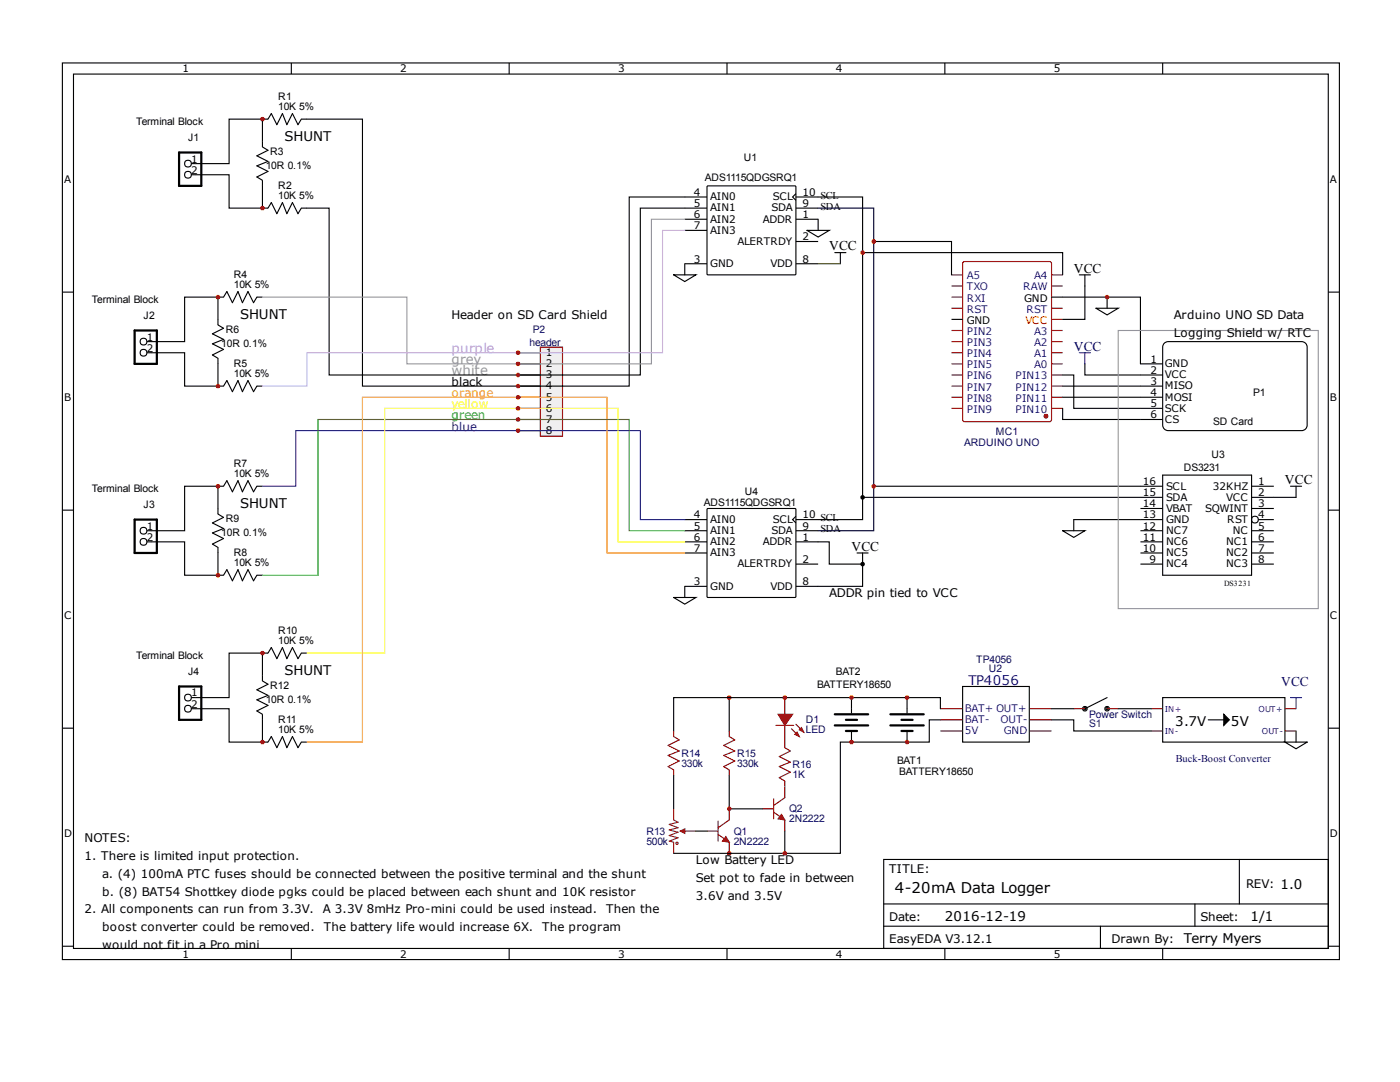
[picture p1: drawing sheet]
<svg xmlns="http://www.w3.org/2000/svg" width="279mm" height="216mm" viewBox="0 0 279 216" stroke-linecap="round" stroke-linejoin="round" font-family="sans-serif">
<g fill="none" stroke="#000" stroke-width=".22">
<path d="M12.4 12.6h254.9v178.9h-254.9zM14.7 14.8h250.4v174.5h-250.4zM58.1 12.6v2.2M101.6 12.6v2.2M145.1 12.6v2.2M188.6 12.6v2.2M232 12.6v2.2M12.4 58.3h2.3M265.1 58.3h2.2M12.4 101.8h2.3M265.1 101.8h2.2M12.4 145.3h2.3"/>
<path d="M265.1 145.3h2.2M176.4 171.5h88.7v17.8h-88.7zM247.3 171.5v8.9M12.4 188.8h2.3M58.1 189.3v2.2M101.6 189.3v2.2M145.1 189.3v2.2M176.4 180.4h88.7M176.4 184.8h88.7M188.6 189.3v2.2M219.6 184.8v4.5M232 189.3v2.2"/>
<path d="M238.5 180.4v4.4M265.1 188.8h2.2"/>
</g>
<path d="M141.2 37.1h17.6v17.7h-17.6z" fill="#fff"/>
<g fill="none" stroke="#000" stroke-width=".22">
<path d="M38.2 32.7h.9M38.2 34.9h.9M52.4 23.8h1.1l.6-1.1 1.2 2.2 1.1-2.2 .9 2.2 1.1-2.2 1.1 2.2 .6-1.1h1.1M52.4 28.2v1.1l1.1 .7-2.2 1.1 2.2 1.1-2.2 .9 2.2 1.1-2.2 1.1 1.1 .7v1.1M136.7 39.3h4.4M141.2 37.1h17.6v17.7h-17.6zM158.8 38.6l-.6 .7 .6 .7M158.8 39.3h13.3v59.9h59.9M52.4 41.5h1.1l.6-1.1 1.2 2.2 1.1-2.2 .9 2.2 1.1-2.2 1.1 2.2 .6-1.1h1.1M134.4 54.8h4.5l-2.2 1.4zM136.7 43.7h4.4M136.7 41.5h4.4"/>
<path d="M136.7 46h4.4M141.1 52.6h-4.4v2.2M158.8 43.7h4.5v2.3M158.8 48.2h4.5M158.8 52.6h4.5M158.8 41.5h4.5M161.1 46h4.4l-2.2 1.3zM215.4 54.8h2.2M216.5 54.8v2.3M220.9 59.3v2.2M218.7 61.5h4.5l-2.3 1.3zM227.6 97h4.4"/>
<path d="M232 94.8h17.8v20h-17.8zM249.8 97h4.4M257.5 97h2.3M258.7 97v2.2h-8.9M212.1 105.9h4.4l-2.2 1.3zM227.6 101.5h4.4M227.6 105.9h4.4M227.6 108.1h4.4M227.6 110.3h4.4M227.6 112.6h4.4M232 103.7h-17.7v2.2M249.8 101.5h4.4"/>
<path d="M249.8 105.9h4.4M249.8 108.1h4.4M249.8 110.3h4.4M249.8 112.6h4.4M251.1 103.7h3.1M181 139.2v3.1M181 145.9v2.2"/>
<circle cx="37.5" cy="34.9" r=".69"/>
<circle cx="37.5" cy="32.6" r=".69"/>
<circle cx="250.4" cy="103.7" r=".69"/>
</g>
<path d="M35.7 30.4h4.5v6.7h-4.5zM177.7 142.5h6.6M177.7 144.7h6.6M179.9 143.6h2.2M179.9 145.9h2.2" fill="none" stroke="#000" stroke-width=".44"/>
<path d="M141.2 101.5h17.6v17.7h-17.6z" fill="#fff"/>
<g fill="none" stroke="#000" stroke-width=".22">
<path d="M227.6 72.6h4.4M227.6 74.8h4.4M227.6 77h4.4M227.6 79.3h4.4M232.4 68.5l.7-.3h26.7a1.11 1.11 0 0 1 1.1 1.1v15.5a1.11 1.11 0 0 1-1.1 1.1h-26.7a1.11 1.11 0 0 1-1.1-1.1v-15.5zM172.1 99.2v4.5h-13.3M227.6 81.5h4.4M227.6 83.7h4.4M134.4 119.2h4.5l-2.2 1.4zM136.7 108.1h4.4M136.7 103.7h4.4M136.7 105.9h4.4"/>
<path d="M136.7 110.3h4.4M141.1 117h-4.4v2.2M141.2 101.5h17.6v17.7h-17.6zM158.8 103l-.6 .7 .6 .6M158.8 108.1h6.7v4.5h6.6v4.4h-13.3M158.8 112.6h4.5M158.8 105.9h4.5M171 110.3h2.3M172.1 110.3v2.3"/>
</g>
<g fill="#000">
<circle cx="172.1" cy="99.2" r=".46"/>
<circle cx="172.1" cy="112.6" r=".46"/>
</g>
<path d="M215.4 70.4h2.2M216.5 70.4v2.2" fill="none" stroke="#00f" stroke-width=".22"/>
<circle cx="208.7" cy="83" r=".34" fill="#800"/>
<g fill="none" stroke="#800" stroke-width=".22">
<path d="M192.3 52.2h17.1l.4 .2 .1 31.3-.2 .4h-17.1l-.4-.1-.1-31.4z"/>
<circle cx="208.7" cy="83" r=".34"/>
</g>
<circle cx="208.7" cy="83" r=".34" fill="#800"/>
<g fill="none" stroke="#800" stroke-width=".22">
<path d="M189.9 57.1h2.2M189.9 54.8h2.2M189.9 59.3h2.2M209.9 57.1h2.2M209.9 54.8h2.2M189.9 79.3h2.2M189.9 77h2.2M189.9 74.8h2.2M189.9 72.6h2.2M189.9 70.4h2.2M189.9 68.2h2.2M189.9 65.9h2.2"/>
<path d="M189.9 61.5h2.2M209.9 79.3h2.2M209.9 77h2.2M209.9 74.8h2.2M209.9 72.6h2.2M209.9 70.4h2.2M209.9 68.2h2.2M209.9 65.9h2.2M209.9 61.5h2.2M189.9 81.5h2.2M209.9 81.5h2.2"/>
<circle cx="208.7" cy="83" r=".34"/>
</g>
<path d="M209.9 63.7h2.2" fill="none" stroke="#f00" stroke-width=".22"/>
<path d="M172.1 50.4h40v4.4M209.9 59.3h17.7v13.3M216.5 57.1v6.6h-4.4M189.9 63.7h2.2" fill="none" stroke="#000" stroke-width=".22"/>
<path d="M163.3 41.5h11.1v64.4h-11.1" fill="none" stroke="#003" stroke-width=".22"/>
<circle cx="172.1" cy="50.4" r=".46" fill="#c00"/>
<path d="M174.4 48.2h15.5v6.6" fill="none" stroke="#000" stroke-width=".22"/>
<circle cx="174.4" cy="48.2" r=".46" fill="#c00"/>
<path d="M39.1 34.9h6.6v6.6h6.7v-4.4M52.4 28.2v-4.4h-6.7v8.9h-6.6M212.1 74.8h2.2v6.7h13.3M212.1 79.3h15.5M212.1 77h15.5M216.5 72.6v2.2h11.1M212.1 81.5v2.2h15.5" fill="none" stroke="#000" stroke-width=".22"/>
<circle cx="52.4" cy="41.5" r=".46" fill="#c00"/>
<path d="M166.6 50.4h2.2M167.7 50.4v2.2" fill="none" stroke="#000" stroke-width=".22"/>
<path d="M163.3 52.6h4.4" fill="none" stroke="#080" stroke-width=".22"/>
<path d="M107.8 69.3h4.5v17.7h-4.5z" fill="#efefef"/>
<path d="M107.8 69.3h4.5v17.7h-4.5z" fill="none" stroke="#800" stroke-width=".22"/>
<path d="M103.4 70.4h4.4M103.4 72.6h4.4M103.4 74.8h4.4M103.4 77h4.4M103.4 79.3h4.4M103.4 81.5h4.4M103.4 83.7h4.4M103.4 85.9h4.4" fill="none" stroke="#000" stroke-width=".22"/>
<circle cx="52.4" cy="23.8" r=".46" fill="#c00"/>
<path d="M61.2 23.8h11.1v53.2h53.3v-37.7h11.1M61.2 41.5h4.5v33.3h62.1v-33.3h8.9" fill="none" stroke="#000" stroke-width=".22"/>
<g fill="#c00">
<circle cx="103.4" cy="77" r=".46"/>
<circle cx="103.4" cy="74.8" r=".46"/>
</g>
<path d="M174.4 97h53.2M192.1 137h13.3v11.1h-13.3zM256.4 148.1h4.5l-2.2 1.3zM258.7 145.9v2.2" fill="none" stroke="#000" stroke-width=".22"/>
<path d="M187.7 145.9h4.4M187.7 143.6h4.4M187.7 141.4h4.4M205.4 145.9h4.5M205.4 143.6h4.5M205.4 141.4h4.5" fill="none" stroke="#800" stroke-width=".22"/>
<path d="M257.5 139.2h2.3M258.7 139.2v2.2" fill="none" stroke="#00f" stroke-width=".22"/>
<circle cx="174.4" cy="97" r=".46" fill="#c00"/>
<path d="M26.9 65.9h4.4v6.7h-4.4z" fill="none" stroke="#000" stroke-width=".44"/>
<g fill="none" stroke="#000" stroke-width=".22">
<path d="M43.5 59.3h1.1l.7-1.1 1.1 2.2 1.1-2.2 .9 2.2 1.1-2.2 1.1 2.2 .7-1.1h1.1M29.3 68.2h7.5v-8.9h6.7v5.5l1.1 .7-2.2 1.1 2.2 1.1-2.2 .9 2.2 1.1-2.2 1.1 1.1 .7v5.5h-6.7v-6.6h-7.5M43.5 77h1.1l.7-1.1 1.1 2.3 1.1-2.3 .9 2.3 1.1-2.3 1.1 2.3 .7-1.2h1.1"/>
<circle cx="28.6" cy="70.4" r=".69"/>
<circle cx="28.6" cy="68.2" r=".69"/>
</g>
<g fill="#c00">
<circle cx="43.5" cy="77" r=".46"/>
<circle cx="43.5" cy="59.3" r=".46"/>
</g>
<path d="M26.9 103.7h4.4v6.6h-4.4z" fill="none" stroke="#000" stroke-width=".44"/>
<g fill="none" stroke="#000" stroke-width=".22">
<path d="M43.5 97h1.1l.7-1.1 1.1 2.2 1.1-2.2 .9 2.2 1.1-2.2 1.1 2.2 .7-1.1h1.1M29.3 105.9h7.5v-8.9h6.7v5.6l1.1 .6-2.2 1.1 2.2 1.2-2.2 .8 2.2 1.2-2.2 1.1 1.1 .6v5.6h-6.7v-6.7h-7.5M43.5 114.8h1.1l.7-1.1 1.1 2.2 1.1-2.2 .9 2.2 1.1-2.2 1.1 2.2 .7-1.1h1.1"/>
<circle cx="28.6" cy="108.1" r=".69"/>
<circle cx="28.6" cy="105.9" r=".69"/>
</g>
<g fill="#c00">
<circle cx="43.5" cy="114.8" r=".46"/>
<circle cx="43.5" cy="97" r=".46"/>
</g>
<path d="M35.7 137h4.5v6.6h-4.5z" fill="none" stroke="#000" stroke-width=".44"/>
<g fill="none" stroke="#000" stroke-width=".22">
<path d="M38.2 139.2h7.5v-8.9h6.7v5.6l1.1 .6-2.2 1.1 2.2 1.2-2.2 .8 2.2 1.2-2.2 1.1 1.1 .6v5.6h-6.7v-6.7h-7.5M52.4 130.3h1.1l.6-1.1 1.2 2.2 1.1-2.2 .9 2.2 1.1-2.2 1.1 2.2 .6-1.1h1.1M52.4 148.1h1.1l.6-1.1 1.2 2.2 1.1-2.2 .9 2.2 1.1-2.2 1.1 2.2 .6-1.1h1.1"/>
<circle cx="37.5" cy="139.2" r=".69"/>
<circle cx="37.5" cy="141.4" r=".69"/>
</g>
<g fill="#c00">
<circle cx="52.4" cy="148.1" r=".46"/>
<circle cx="52.4" cy="130.3" r=".46"/>
</g>
<path d="M209.9 143.6h4.4v2.3h15.5" fill="none" stroke="#000" stroke-width=".22"/>
<path d="M136.7 43.7h-6.7v28.9h-48.8v-13.3h-28.8" fill="none" stroke="#999" stroke-width=".22"/>
<path d="M136.7 46h-4.5v24.4h-71v6.6h-8.8" fill="none" stroke="#c9f" stroke-width=".22"/>
<path d="M52.4 97h6.6v-11.1h68.8v17.8h8.9" fill="none" stroke="#00f" stroke-width=".22"/>
<path d="M136.7 105.9h-11.1v-22.2h-62.1v31.1h-11.1" fill="none" stroke="#0c0" stroke-width=".22"/>
<path d="M136.7 108.1h-13.3v-26.6h-46.6v48.8h-15.6" fill="none" stroke="#ff0" stroke-width=".22"/>
<path d="M136.7 110.3h-15.6v-31h-48.8v68.8h-11.1" fill="none" stroke="#f90" stroke-width=".22"/>
<g fill="#c00">
<circle cx="103.4" cy="72.6" r=".46"/>
<circle cx="103.4" cy="70.4" r=".46"/>
<circle cx="103.4" cy="79.3" r=".46"/>
<circle cx="103.4" cy="81.5" r=".46"/>
<circle cx="103.4" cy="83.7" r=".46"/>
<circle cx="103.4" cy="85.9" r=".46"/>
</g>
<g fill="none" stroke="#000" stroke-width=".22">
<path d="M220.9 139.2l-4.4 2.2M209.9 141.4h4.4M223.2 141.4h6.6"/>
<circle cx="216.5" cy="141.4" r=".46"/>
<circle cx="216.5" cy="141.4" r=".23"/>
<circle cx="220.9" cy="141.4" r=".46"/>
<circle cx="220.9" cy="141.4" r=".23"/>
</g>
<path d="M214.3 141.4h2.2M220.9 141.4h2.3M141.1 165.8h2.2M143.3 166.5l2.2 1.6v2.2M143.3 163.8v4M145.5 161.4v2.2l-2.2 1.6" fill="none" stroke="#800" stroke-width=".22"/>
<path d="M144.9 166.9l.6 1.2-1.3-.3z" fill="#800"/>
<path d="M154.4 159.4v4M156.6 157v2.2l-2.2 1.5M144.9 166.9l.6 1.2-1.3-.3zM152.2 161.4h2.2M154.4 162.1l2.2 1.5v2.2" fill="none" stroke="#800" stroke-width=".22"/>
<path d="M156 162.5l.6 1.1-1.3-.2z" fill="#800"/>
<path d="M156 162.5l.6 1.1-1.3-.2z" fill="none" stroke="#800" stroke-width=".22"/>
<path d="M145.5 154.7v6.7h6.7" fill="none" stroke="#000" stroke-width=".22"/>
<path d="M134.4 161.4v2.2l.9 .5-1.7 .4 1.7 .7-1.7 .4 1.7 .5-1.7 .6 1.7 .5-1.7 .6 .8 .3v2.2M135.8 165.8h.9" fill="none" stroke="#8d2323" stroke-width=".22"/>
<path d="M135.8 165.8l.9-.4v.9z" fill="#800"/>
<path d="M134.4 145.9v1.1M134.4 153.6v1.1M145.5 145.9v1.1M145.5 153.6v1.1M135.8 165.8l.9-.4v.9zM136.7 165.8h2.2" fill="none" stroke="#800" stroke-width=".22"/>
<g fill="none" stroke="#a00000" stroke-width=".22">
<path d="M134.4 147l1.2 .6-2.3 1.1 2.3 1.2-2.3 .8 2.3 1.2-2.3 1.1 1.1 .6M145.5 147l1.1 .6-2.2 1.1 2.2 1.2-2.2 .8 2.2 1.2-2.2 1.1 1.1 .6"/>
<circle cx="135.1" cy="168.3" r=".23"/>
</g>
<path d="M134.4 154.7v6.7M138.9 165.8h2.2" fill="none" stroke="#000" stroke-width=".22"/>
<circle cx="145.5" cy="161.4" r=".46" fill="#c00"/>
<path d="M159.1 146.1l.4 .9-.9-.5z" fill="#800"/>
<path d="M159.1 146.1l.4 .9-.9-.5z" fill="none" stroke="#800" stroke-width=".22"/>
<path d="M159.9 145.2l.5 .9-.9-.5z" fill="#800"/>
<path d="M156.6 139.2v3.3M154.8 144.7h3.6M156.6 144.7v3.4M158 145.4l1.5 1.6M158.8 144.5l1.6 1.6M159.9 145.2l.5 .9-.9-.5z" fill="none" stroke="#800" stroke-width=".22"/>
<path d="M155.3 142.5h2.9l-1.6 2.2z" fill="#800"/>
<path d="M155.3 142.5h2.9l-1.6 2.2zM156.6 148.1v1.1M156.6 155.8v1.2" fill="none" stroke="#800" stroke-width=".22"/>
<path d="M156.6 149.2l1.1 .7-2.2 1.1 2.2 1.1-2.2 .9 2.2 1.1-2.2 1.1 1.1 .6" fill="none" stroke="#a00000" stroke-width=".22"/>
<path d="M145.5 139.2v6.7" fill="none" stroke="#000" stroke-width=".22"/>
<circle cx="145.5" cy="139.2" r=".46" fill="#c00"/>
<path d="M187.7 141.4v-2.2h-53.3v6.7M156.6 165.8v4.5" fill="none" stroke="#000" stroke-width=".22"/>
<g fill="#c00">
<circle cx="156.6" cy="139.2" r=".46"/>
<circle cx="145.5" cy="170.3" r=".46"/>
</g>
<path d="M187.7 143.6h-2.2v4.5h-17.8v22.2h-33.3" fill="none" stroke="#000" stroke-width=".22"/>
<g fill="#c00">
<circle cx="156.6" cy="170.3" r=".46"/>
<circle cx="181" cy="148.1" r=".46"/>
<circle cx="181" cy="139.2" r=".46"/>
</g>
<path d="M166.6 142.5h6.7M166.6 144.7h6.7M168.8 143.6h2.2M168.8 145.9h2.2" fill="none" stroke="#000" stroke-width=".44"/>
<path d="M169.9 139.2v3.1M169.9 145.9v2.2" fill="none" stroke="#000" stroke-width=".22"/>
<g fill="#c00">
<circle cx="169.9" cy="148.1" r=".46"/>
<circle cx="169.9" cy="139.2" r=".46"/>
</g>
<path d="M223.2 65.9h39.9v55.5h-39.9z" fill="none" stroke="#999" stroke-width=".22"/>
<circle cx="220.9" cy="59.3" r=".46" fill="#c00"/>
<path d="M232 139.2h24.4v8.9h-24.4zM241.1 143.6h3.1M244.2 142.5l1.1 1.1-1.1 1.1z" fill="none" stroke="#000" stroke-width=".22"/>
<path d="M229.8 141.4h2.2M229.8 145.9h2.2M256.4 141.4h2.3M256.4 145.9h2.3" fill="none" stroke="#800" stroke-width=".22"/>
<path d="M244.2 142.5l1.1 1.1-1.1 1.1z" fill="#000"/>
<text font-size="3" x="178.6" y="178.2">4­20mA Data Logger</text>
<g font-size="2.7">
<text x="56.8" y="28.2">SHUNT</text>
<text x="165.5" y="50">VCC</text>
<text x="214.3" y="54.4">VCC</text>
<text x="47.9" y="63.7">SHUNT</text>
<text x="47.9" y="101.5">SHUNT</text>
<text x="256.4" y="96.6">VCC</text>
<text x="169.9" y="109.9">VCC</text>
<text x="56.8" y="134.8">SHUNT</text>
<text x="234.6" y="144.8">3.7V</text>
<text x="245.6" y="144.8">5V</text>
<text x="188.6" y="183.7">2016­12­19</text>
<text x="249.6" y="183.7">1/1</text>
<text x="236.3" y="188.1">Terry Myers</text>
</g>
<text font-size="2.7" fill="#c6f" x="90.1" y="70.4">purple</text>
<g font-size="2.7" fill="#000080">
<text x="214.3" y="69.9">VCC</text>
<text x="255.7" y="137">VCC</text>
</g>
<g font-size="2.7" fill="#999">
<text x="90.1" y="74.8">white</text>
<text x="90.1" y="72.6">grey</text>
</g>
<text font-size="2.7" fill="#00f" x="193.3" y="136.6">TP4056</text>
<g font-size="2.4">
<text x="90.1" y="63.7">Header on SD Card Shield</text>
<text x="234.3" y="63.7">Arduino UNO SD Data</text>
<text x="234.3" y="67.3">Logging Shield w/ RTC</text>
<text x="90.1" y="77">black</text>
<text x="165.5" y="119.2">ADDR pin tied to VCC</text>
<text x="16.9" y="168.1">NOTES:</text>
<text x="16.9" y="171.6">1. There is limited input protection.</text>
<text x="138.9" y="172.5">Low Battery LED</text>
<text x="20.4" y="175.2">a. (4) 100mA PTC fuses should be connected between the positive terminal and the shunt</text>
<text x="20.4" y="178.7">b. (8) BAT54 Shottkey diode pgks could be placed between each shunt and 10K resistor</text>
<text x="138.9" y="176">Set pot to fade in between</text>
<text x="138.9" y="179.6">3.6V and 3.5V</text>
<text x="177.5" y="174.2">TITLE:</text>
<text x="248.7" y="177.3">REV: 1.0</text>
<text x="16.9" y="182.3">2. All components can run from 3.3V.</text>
<text x="20.4" y="185.8">boost converter could be removed.</text>
<text x="64.4" y="182.3">A 3.3V 8mHz Pro­mini could be used instead.</text>
<text x="64.6" y="185.8">The battery life would increase 6X.</text>
<text x="108.2" y="185.8">The program</text>
<text x="121" y="182.3">Then the</text>
<text x="177.5" y="183.7">Date:</text>
<text x="239.6" y="183.7">Sheet:</text>
<text x="20.4" y="189.4">would not fit in a Pro mini</text>
<text x="177.5" y="188.1">EasyEDA V3.12.1</text>
<text x="221.8" y="188.1">Drawn By:</text>
</g>
<text font-size="2.4" fill="#0c0" x="90.1" y="83.7">green</text>
<text font-size="2.4" fill="#ff0" x="90.1" y="81.5">yellow</text>
<text font-size="2.4" fill="#f90" x="90.1" y="79.3">orange</text>
<text font-size="2.4" fill="#00f" x="90.1" y="85.9">blue</text>
<g font-size="2.1">
<text x="36.4" y="14.4">1</text>
<text x="79.9" y="14.4">2</text>
<text x="123.4" y="14.4">3</text>
<text x="166.8" y="14.4">4</text>
<text x="210.3" y="14.4">5</text>
<text x="55.5" y="22">10K 5%</text>
<text x="55.5" y="20">R1</text>
<text x="27.2" y="24.9">Terminal Block</text>
<text x="37.5" y="28.2">J1</text>
<text x="38.2" y="32.4">1</text>
<text x="38.2" y="34.6">2</text>
<text x="53" y="33.8">10R 0.1%</text>
<text x="53.9" y="30.9">R3</text>
<text x="148.4" y="32.2">U1</text>
<text x="12.8" y="36.5">A</text>
<text x="55.5" y="39.8">10K 5%</text>
<text x="55.5" y="37.7">R2</text>
<text x="138.4" y="39.1">4</text>
<text x="138.4" y="41.3">5</text>
<text x="140.7" y="36.2">ADS1115QDGSRQ1</text>
<text x="141.8" y="40">AIN0</text>
<text x="154.2" y="40">SCL</text>
<text x="160.2" y="41.3">9</text>
<text x="160.2" y="39.1">10</text>
<text x="163.7" y="39.6">SCL</text>
<text x="163.7" y="41.9">SDA</text>
<text x="265.4" y="36.5">A</text>
<text x="138.4" y="43.5">6</text>
<text x="138.4" y="45.7">7</text>
<text x="141.8" y="42.2">AIN1</text>
<text x="141.8" y="44.4">AIN2</text>
<text x="141.8" y="46.6">AIN3</text>
<text x="152.2" y="44.4">ADDR</text>
<text x="154" y="42.2">SDA</text>
<text x="160.2" y="43.5">1</text>
<text x="160.2" y="48">2</text>
<text x="138.4" y="52.4">3</text>
<text x="141.8" y="53.3">GND</text>
<text x="147.2" y="48.9">ALERTRDY</text>
<text x="153.8" y="53.3">VDD</text>
<text x="160.2" y="52.4">8</text>
<text x="46.7" y="57.5">10K 5%</text>
<text x="46.7" y="55.5">R4</text>
<text x="18.3" y="60.4">Terminal Block</text>
<text x="28.7" y="63.7">J2</text>
<text x="192.9" y="64.6">GND</text>
<text x="204.4" y="60.2">GND</text>
<text x="29.3" y="67.9">1</text>
<text x="29.3" y="70.2">2</text>
<text x="44.2" y="69.3">10R 0.1%</text>
<text x="45.1" y="66.5">R6</text>
<text x="108.9" y="71.1">1</text>
<text x="46.7" y="75.3">10K 5%</text>
<text x="46.7" y="73.2">R5</text>
<text x="108.9" y="73.3">2</text>
<text x="108.9" y="75.5">3</text>
<text x="108.9" y="77.7">4</text>
<text x="229.6" y="72.4">1</text>
<text x="229.6" y="74.6">2</text>
<text x="229.6" y="76.8">3</text>
<text x="232.5" y="73.3">GND</text>
<text x="232.5" y="75.5">VCC</text>
<text x="232.5" y="77.7">MISO</text>
<text x="12.8" y="80">B</text>
<text x="108.9" y="79.9">5</text>
<text x="108.9" y="82.2">6</text>
<text x="229.6" y="79">4</text>
<text x="229.6" y="81.3">5</text>
<text x="229.6" y="83.5">6</text>
<text x="232.5" y="79.9">MOSI</text>
<text x="232.5" y="82.2">SCK</text>
<text x="250.1" y="79">P1</text>
<text x="265.4" y="80">B</text>
<text x="108.9" y="84.4">7</text>
<text x="108.9" y="86.6">8</text>
<text x="232.5" y="84.4">CS</text>
<text x="242.1" y="84.8">SD Card</text>
<text x="46.7" y="95.2">10K 5%</text>
<text x="46.7" y="93.2">R7</text>
<text x="236.2" y="94.1">DS3231</text>
<text x="241.8" y="91.4">U3</text>
<text x="18.3" y="98.1">Terminal Block</text>
<text x="28.7" y="101.5">J3</text>
<text x="140.4" y="101">ADS1115QDGSRQ1</text>
<text x="148.7" y="98.8">U4</text>
<text x="228.1" y="96.8">16</text>
<text x="228.1" y="99">15</text>
<text x="228.1" y="101.2">14</text>
<text x="232.7" y="97.7">SCL</text>
<text x="232.7" y="99.9">SDA</text>
<text x="242.1" y="97.7">32KHZ</text>
<text x="244.7" y="99.9">VCC</text>
<text x="251.1" y="96.8">1</text>
<text x="251.1" y="101.2">3</text>
<text x="251.1" y="99">2</text>
<text x="29.3" y="105.7">1</text>
<text x="29.3" y="107.9">2</text>
<text x="44.2" y="107">10R 0.1%</text>
<text x="45.1" y="104.2">R9</text>
<text x="138.4" y="103.5">4</text>
<text x="138.4" y="105.7">5</text>
<text x="138.4" y="107.9">6</text>
<text x="141.8" y="104.3">AIN0</text>
<text x="141.8" y="106.6">AIN1</text>
<text x="154" y="106.6">SDA</text>
<text x="154.2" y="104.3">SCL</text>
<text x="160.2" y="107.9">1</text>
<text x="160.2" y="105.7">9</text>
<text x="160.2" y="103.5">10</text>
<text x="163.7" y="104">SCL</text>
<text x="163.7" y="106.2">SDA</text>
<text x="228.1" y="103.5">13</text>
<text x="228.1" y="107.9">11</text>
<text x="228.1" y="105.7">12</text>
<text x="232.7" y="102.1">VBAT</text>
<text x="232.7" y="104.3">GND</text>
<text x="232.7" y="106.6">NC7</text>
<text x="240.5" y="102.1">SQWINT</text>
<text x="244.9" y="104.3">RST</text>
<text x="246" y="106.6">NC</text>
<text x="251.1" y="103.5">4</text>
<text x="251.1" y="105.7">5</text>
<text x="251.1" y="107.9">6</text>
<text x="46.7" y="113">10K 5%</text>
<text x="46.7" y="111">R8</text>
<text x="138.4" y="110.1">7</text>
<text x="141.8" y="108.8">AIN2</text>
<text x="141.8" y="111">AIN3</text>
<text x="147.2" y="113.2">ALERTRDY</text>
<text x="152.2" y="108.8">ADDR</text>
<text x="160.2" y="112.3">2</text>
<text x="228.1" y="110.1">10</text>
<text x="229.4" y="112.3">9</text>
<text x="232.7" y="113.2">NC4</text>
<text x="232.7" y="111">NC5</text>
<text x="232.7" y="108.8">NC6</text>
<text x="244.7" y="108.8">NC1</text>
<text x="244.7" y="111">NC2</text>
<text x="244.7" y="113.2">NC3</text>
<text x="251.1" y="110.1">7</text>
<text x="251.1" y="112.3">8</text>
<text x="138.4" y="116.8">3</text>
<text x="141.8" y="117.7">GND</text>
<text x="153.8" y="117.7">VDD</text>
<text x="160.2" y="116.8">8</text>
<text x="12.8" y="123.5">C</text>
<text x="265.4" y="123.5">C</text>
<text x="27.2" y="131.4">Terminal Block</text>
<text x="55.5" y="128.5">10K 5%</text>
<text x="55.5" y="126.5">R10</text>
<text x="37.5" y="134.8">J4</text>
<text x="53.9" y="137.5">R12</text>
<text x="163.1" y="137.3">BATTERY18650</text>
<text x="166.8" y="134.7">BAT2</text>
<text x="38.2" y="139">1</text>
<text x="38.2" y="141.2">2</text>
<text x="53" y="140.3">10R 0.1%</text>
<text x="55.5" y="146.3">10K 5%</text>
<text x="55.5" y="144.3">R11</text>
<text x="179" y="152.4">BAT1</text>
<text x="179.5" y="154.6">BATTERY18650</text>
<text x="12.8" y="167.1">D</text>
<text x="265.4" y="167.1">D</text>
<text x="36.4" y="191.1">1</text>
<text x="79.9" y="191.1">2</text>
<text x="123.4" y="191.1">3</text>
<text x="166.8" y="191.1">4</text>
<text x="210.3" y="191.1">5</text>
</g>
<g font-size="2.1" fill="#00f">
<text x="192.9" y="55.7">A5</text>
<text x="192.9" y="58">TXO</text>
<text x="204.2" y="58">RAW</text>
<text x="206.4" y="55.7">A4</text>
<text x="192.9" y="60.2">RXI</text>
<text x="192.9" y="62.4">RST</text>
<text x="204.9" y="62.4">RST</text>
<text x="192.9" y="66.8">PIN2</text>
<text x="192.9" y="69.1">PIN3</text>
<text x="192.9" y="71.3">PIN4</text>
<text x="206.4" y="71.3">A1</text>
<text x="206.4" y="69.1">A2</text>
<text x="206.4" y="66.8">A3</text>
<text x="192.9" y="73.5">PIN5</text>
<text x="192.9" y="75.7">PIN6</text>
<text x="192.9" y="77.9">PIN7</text>
<text x="202.7" y="77.9">PIN12</text>
<text x="202.7" y="75.7">PIN13</text>
<text x="206.4" y="73.5">A0</text>
<text x="192.9" y="80.2">PIN8</text>
<text x="192.9" y="82.4">PIN9</text>
<text x="202.7" y="82.4">PIN10</text>
<text x="202.7" y="80.2">PIN11</text>
<text x="192.6" y="142.1">BAT+ OUT+</text>
<text x="192.6" y="144.3">BAT­</text>
<text x="192.6" y="146.5">5V</text>
<text x="199.7" y="144.3">OUT-</text>
<text x="200.4" y="146.5">GND</text>
</g>
<text font-size="2.1" fill="#f00" x="204.6" y="64.6">VCC</text>
<g font-size="2.1" fill="#000080">
<text x="105.7" y="69">header</text>
<text x="106.3" y="66.4">P2</text>
<text x="192.4" y="89">ARDUINO UNO</text>
<text x="198.8" y="86.8">MC1</text>
<text x="194.8" y="132.3">TP4056</text>
<text x="197.4" y="134">U2</text>
<text x="217.4" y="143.3">Power Switch</text>
<text x="160.8" y="146.4">LED</text>
<text x="160.8" y="144.4">D1</text>
<text x="217.4" y="145.1">S1</text>
<text x="136" y="153">330k</text>
<text x="136" y="151">R14</text>
<text x="147.1" y="153">330k</text>
<text x="147.1" y="151">R15</text>
<text x="158.2" y="155.2">1K</text>
<text x="158.2" y="153.2">R16</text>
<text x="234.7" y="152">Buck­Boost Converter</text>
<text x="129" y="166.6">R13</text>
<text x="146.4" y="166.6">Q1</text>
<text x="157.5" y="164.1">2N2222</text>
<text x="157.5" y="162.1">Q2</text>
<text x="129" y="168.6">500k</text>
<text x="146.4" y="168.6">2N2222</text>
</g>
<text font-size="1.6" x="244.3" y="117">DS3231</text>
<g font-size="1.6" fill="#00f">
<text x="232.5" y="142.1">IN+</text>
<text x="251.2" y="142.1">OUT+</text>
<text x="232.5" y="146.5">IN-</text>
<text x="251.8" y="146.5">OUT-</text>
</g>
</svg>
